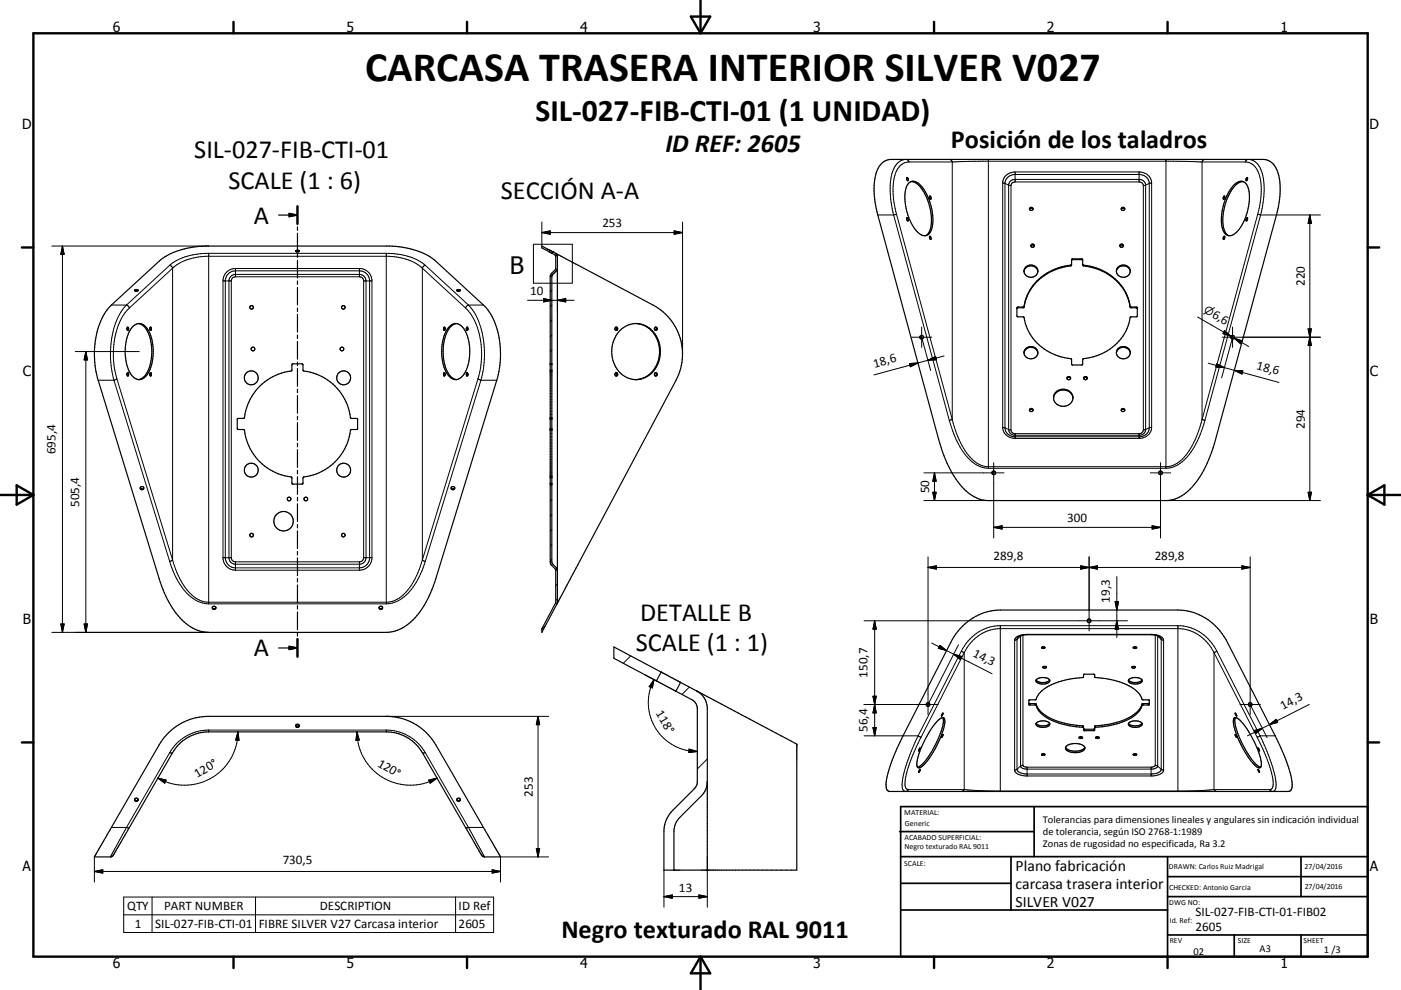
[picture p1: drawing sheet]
<svg xmlns="http://www.w3.org/2000/svg" width="420mm" height="297mm" viewBox="0 0 420 297" stroke-linecap="round" stroke-linejoin="round" font-family="sans-serif">
<g fill="none" stroke="#000" stroke-width=".36">
<path d="M264.3 49.1l1.1-.8 1.8-.5h111.5a4.9 4.9 0 0 1 4.5 4.3 23.8 23.8 0 0 1-.5 12.4l-18.3 67.4a31.2 31.2 0 0 1-8.8 15.9 9.7 9.7 0 0 1-6 2.4h-53.3a11.9 11.9 0 0 1-9.2-5.7 37.5 37.5 0 0 1-5.7-12.6l-18.2-67.4a20.8 20.8 0 0 1 .1-14.1zM271.9 53.3a.52 .52 0 0 1 .4 .4 .52 .52 0 0 1-.2 .5zM272.4 54.9a2.35 2.35 0 0 1 3.6 .7 15.6 15.6 0 0 1 3.2 13.6 2.17 2.17 0 0 1-1.7 1.5 2.17 2.17 0 0 1-2.2-.9 15.4 15.4 0 0 1-3.5-13.9zM273.1 54.5a5.1 5.1 0 0 1 4 3.4 15.3 15.3 0 0 1 1.6 11.5l-.4 .7-.8 .6M278.7 58.9a.43 .43 0 0 1 .4 .3 .43 .43 0 0 1-.2 .5zM278.8 58.8l-.1 .1M366.9 58.9l.1-.1a.56 .56 0 0 1-.2 1l-.1-.3zM367.1 58.8v.1M369.8 55.6a2.3 2.3 0 0 1 4.1 0 14 14 0 0 1-1 10.9 6.6 6.6 0 0 1-4.1 4.2 2.71 2.71 0 0 1-2.5-3 16.4 16.4 0 0 1 3.5-12.1zM372.8 54.5a5.1 5.1 0 0 0-4.1 3.4 15.2 15.2 0 0 0-1.5 11.5l.7 1 .5 .3M373.7 53.3h.1a.44 .44 0 0 1 .2 .5 .44 .44 0 0 1-.4 .3zM83.5 64.5h5.7"/>
<path d="M86.7 64l2.5 .5-2.5 .5zM88.7 75.2l.2-.1a.47 .47 0 0 1 .5-.1 .47 .47 0 0 1 .3 .4l-.2 .1a.59 .59 0 0 1-.8-.3zM89 75.5h.5M89.2 61.9v5.3M89.2 68.1v1M89.2 70v5.3M89.2 76.2v1M89.2 78.1v5.3M164.6 75.5l.9 .5M164.8 75.1h.1M164.8 75.1l-2.4-1.3v.6l2.2 1.1M164.8 75.1l-.2 .4"/>
<path d="M164.8 75.1l1 .5M165.5 76h.1M165.5 76l1.1 .8v3.9l-1.4 1.5-.2 .8v85.6l.2 .8 1.4 1.5v9.9l-4.2 7.9v1l4.6-8.5M165.8 75.6l.8 .4M165.8 75.6l-.3 .4M166.6 76l.5 .9-.1 104.3M166.6 76h.1M166.6 76l29.2 15.5a16.7 16.7 0 0 1 6.9 22.6l-35.7 67M271.9 65.4a.52 .52 0 0 1 .4 .3 .52 .52 0 0 1-.2 .6zM278.7 70.9a.52 .52 0 0 1 .4 .4 .52 .52 0 0 1-.2 .5zM278.8 70.9h-.1M307.7 80a1.95 1.95 0 0 1 2.8 0 1.95 1.95 0 0 1-.2 2.8 1.94 1.94 0 0 1-2.7-.1 1.94 1.94 0 0 1 .1-2.7z"/>
<path d="M308.7 62.8a.56 .56 0 0 1 .5-.4 .56 .56 0 0 1 .5 .4M309.1 73.8a.57 .57 0 0 1 .5-.3 .57 .57 0 0 1 .5 .3M321.3 79.3l-.1 .1a16.2 16.2 0 0 0-13.8 10.8l-.5 1.8-1.8 .1-.2 .3 .1 2.6 1.9 .1a15.6 15.6 0 0 0 14.3 12.6l.1 1.5 .2 .3h2.9l.2-.3v-1.4a16.1 16.1 0 0 0 13.9-10.8l.4-1.9h1.7l.4-.4v-2.4l-1.9-.2-.3-.2M321.3 78.2l.3-.3h2.7l.3 .3M324.6 79.3v.1a16.3 16.3 0 0 1 13.6 10l.6 2.8 2 .2 .2 .2M335.7 73.8a.56 .56 0 0 1 .6-.3 .56 .56 0 0 1 .5 .3M336.2 62.8a.54 .54 0 0 1 .5-.4 .54 .54 0 0 1 .5 .4M366.9 71l.1-.1a.56 .56 0 0 1-.2 .9l-.1-.2zM367.1 70.9h.1M373.7 65.4l.1-.1a.53 .53 0 0 1 .2 .6 .53 .53 0 0 1-.4 .3zM33.4 91.5l14.3-13.1a22.3 22.3 0 0 1 13.9-4.6h55.2a22.3 22.3 0 0 1 13.9 4.6l14.2 13.1a21.3 21.3 0 0 1 5.1 16.3l-.8 5.4-18.5 60.4a25.7 25.7 0 0 1-9.5 14.4 10.5 10.5 0 0 1-5.4 1.7h-53.2a13.2 13.2 0 0 1-10.4-6.5 34.3 34.3 0 0 1-4.5-9.6l-18.3-59.5a25.6 25.6 0 0 1 2.7-21.1zM38.1 98.4v.5"/>
<path d="M38.2 98.2l.1-.1a.59 .59 0 0 1 .1 1l-.3-.3zM39.8 98a2.61 2.61 0 0 1 4.4 .7 14 14 0 0 1-.3 14 2.66 2.66 0 0 1-4.7-.5 14.1 14.1 0 0 1 .3-13.9zM40.4 86.9h.2a.47 .47 0 0 1 .5-.1 .47 .47 0 0 1 .3 .4l-.1 .1a.47 .47 0 0 1-.6 .1 .47 .47 0 0 1-.3-.5zM40.7 87.3h.5M41.5 97.1a5 5 0 0 1 3.5 4.3 13.8 13.8 0 0 1-1.8 11.6l-.6 .5-1.1 .4M44.9 98.4v.5M45 98.2l.1-.1a.59 .59 0 0 1 .1 1l-.3-.3zM89.2 84.3v1M89.2 86.2v5.3M89.2 92.4v1.1M89.2 94.3v5.3M133.1 98.2a.43 .43 0 0 1 .4 .4 .43 .43 0 0 1-.4 .5z"/>
<path d="M133.4 98.4v.5M134.7 98a2.59 2.59 0 0 1 4.4 .7 13.9 13.9 0 0 1-.3 14 2.65 2.65 0 0 1-4.7-.5 14 14 0 0 1 .3-13.9zM136.8 97.1a5.1 5.1 0 0 0-3.4 4.3 13.2 13.2 0 0 0 1.7 11.6l1 .7 .7 .2M137 86.9h.2a.45 .45 0 0 1 .5-.1 .45 .45 0 0 1 .3 .4l-.1 .1a.46 .46 0 0 1-.6 .1 .46 .46 0 0 1-.3-.5zM137.2 87.3h.6M139.9 98.2a.43 .43 0 0 1 .4 .4 .43 .43 0 0 1-.4 .5zM140.3 98.4v.5M167.1 80.5l-.3 .8-1.2 1.2-.2 .5v85.6l.2 .5 1.2 1.3 .3 .7M184.6 98.2a.51 .51 0 0 1 .4 .4 .51 .51 0 0 1-.4 .5M185.9 99.2a6.9 6.9 0 0 1 11.5 2.8 8.6 8.6 0 0 1-5.8 11.8 8 8 0 0 1-8.1-9.8 9.2 9.2 0 0 1 2.4-4.8zM190.6 97.1a8.3 8.3 0 0 1 6.8 10.8 7.6 7.6 0 0 1-6.8 6M196.5 98.2a.51 .51 0 0 1 .3 .4 .51 .51 0 0 1-.3 .5"/>
<path d="M311.1 81.2l.1 .3M311.1 81.2a2.12 2.12 0 0 0-2.2-1.5 2.12 2.12 0 0 0-1.9 1.8M334.7 81.5a2.12 2.12 0 0 1 2.1-1.8 2.12 2.12 0 0 1 2.1 1.8M335.2 80.2a1.97 1.97 0 0 1 2.9-.3 1.97 1.97 0 0 1-.1 2.9 1.97 1.97 0 0 1-2.6 0 1.97 1.97 0 0 1-.2-2.6zM338.7 91.2a15.5 15.5 0 0 0-13.9-11.4l-.2-.3v-1.6l-.3-.3-2.9 .1-.2 1.9a17.3 17.3 0 0 0-12.4 7.6l-1.1 2.4-.7 2.6-1.9 .2-.2 .2M38.1 112.1v.5M38.2 111.9l.1-.1a.59 .59 0 0 1 .1 1l-.3-.3zM44.9 112.1v.5M45 111.9l.1-.1a.59 .59 0 0 1 .1 1l-.3-.3zM77.9 115.9a17.3 17.3 0 0 1 9.5-4.7l.1-1.7 .3-.3 3 .1 .1 1.9a16.4 16.4 0 0 1 14.3 14.3l1.8 .1 .2 .3-.1 2.9-1.9 .2a16.4 16.4 0 0 1-14.3 14.2l-.1 1.7-.3 .3h-2.9l-.2-2a16.4 16.4 0 0 1-14.2-14.2l-1.9-.2-.2-.3 .1-2.8 .3-.2h1.7a17.3 17.3 0 0 1 4.7-9.6zM89.2 100.5v1.1M89.2 102.4v5.4"/>
<path d="M89.2 108.6v1.1M89.2 110.6v5.3M89.2 116.7v1.1M89.2 118.7v5.3M133.1 111.9a.45 .45 0 0 1 .4 .4 .45 .45 0 0 1-.4 .5zM133.4 112.1v.5M139.9 111.9a.45 .45 0 0 1 .4 .4 .45 .45 0 0 1-.4 .5zM140.3 112.1v.5M165 109.2h.4M184.6 111.8a.51 .51 0 0 1 .4 .5 .51 .51 0 0 1-.4 .5M184.7 111.8a.49 .49 0 0 1 .5 .5 .49 .49 0 0 1-.5 .5M184.7 111.8a.52 .52 0 0 0-.4 .5 .52 .52 0 0 0 .4 .5"/>
<path d="M196.5 111.8a.51 .51 0 0 1 .3 .5 .51 .51 0 0 1-.3 .5M307.5 104.7a1.98 1.98 0 0 1 2.8-.4 1.98 1.98 0 0 1 .3 2.8 1.98 1.98 0 0 1-2.7 .3 1.98 1.98 0 0 1-.4-2.7zM311.1 105.6l.1 .3M311.1 105.6a2.12 2.12 0 0 0-2.2-1.4 2.12 2.12 0 0 0-1.9 1.7M315.9 119.5a2.95 2.95 0 0 1 2.9-2.5 2.95 2.95 0 0 1 2.9 2.5M316.6 117.7a2.84 2.84 0 0 1 3.5-.7 2.84 2.84 0 0 1 1.3 3.4 2.92 2.92 0 0 1-3.5 1.4 2.92 2.92 0 0 1-1.9-3.2zM319.9 113.6a.57 .57 0 0 1 .5-.4 .57 .57 0 0 1 .6 .4M324.9 113.6a.56 .56 0 0 1 .5-.4 .56 .56 0 0 1 .6 .4M334.7 105.9a2.12 2.12 0 0 1 2.1-1.7 2.12 2.12 0 0 1 2.1 1.7M335.2 104.7a1.98 1.98 0 0 1 2.8-.4 1.98 1.98 0 0 1 .3 2.8 1.99 1.99 0 0 1-2.7 .2 1.99 1.99 0 0 1-.4-2.6zM89.2 124.9v1M89.2 126.8v5.3"/>
<path d="M89.2 133v1M89.2 134.9v5.3M165 128.9h.4M165 125.5h.4M308.7 123.1a.56 .56 0 0 1 .5-.3 .56 .56 0 0 1 .5 .3M336.2 123.1a.54 .54 0 0 1 .5-.3 .54 .54 0 0 1 .5 .3M42 146.3a.58 .58 0 0 0 .6 .4 .58 .58 0 0 0 .5-.4M89.2 141.1v1M89.2 143v5.3M89.2 149.2v1.1M89.2 151.1v5.4M89.2 157.3v1.1"/>
<path d="M89.2 159.3v5.3M135.3 146.3a.58 .58 0 0 0 .5 .4 .58 .58 0 0 0 .5-.4M165 145.2h.4M89.2 165.5v1M89.2 167.4v5.3M89.2 173.6v1M89.2 175.5v5.3M63.7 182.3a.57 .57 0 0 0 .5 .3 .57 .57 0 0 0 .5-.3M83.5 194.4h5.7M86.7 193.9l2.5 .5-2.5 .5zM89.2 181.7v1M89.2 183.6v5.3"/>
<path d="M89.2 189.8v1M89.2 191.7v5.3M113.6 182.3a.58 .58 0 0 0 .6 .3 .58 .58 0 0 0 .5-.3M167 181.1v.1M288.6 187.8a16.3 16.3 0 0 1 11.3-4.8h53.2a17 17 0 0 1 14.9 9.7l14.3 28.1a47 47 0 0 1 5.1 14.1v.9a1.38 1.38 0 0 1-1.1 1.6h-119.5a1.54 1.54 0 0 1-1.2-2 42.8 42.8 0 0 1 5.1-14.6l14.8-29 1.1-1.7zM305.4 191l2.1-.6h38l2.2 .6M312.3 194.2l.2-.1a.44 .44 0 0 1 .5-.1 .44 .44 0 0 1 .2 .4l-.1 .1a.54 .54 0 0 1-.8-.3zM312.5 194.1h.5M312.9 200h.6M339.6 200h.5M339.8 194.2l.2-.1a.46 .46 0 0 1 .5-.1 .46 .46 0 0 1 .2 .4l-.1 .1a.56 .56 0 0 1-.8-.3zM340 194.1h.5"/>
<path d="M88.7 217.6a.58 .58 0 0 0 .5 .4 .58 .58 0 0 0 .5-.4M88.8 217.4h.8M89.5 217.4a.55 .55 0 0 0-.8 .3 .55 .55 0 0 0 .5 .7 .55 .55 0 0 0 .5-.7M89.5 217.4l.2 .3M196.8 204.3h.1M196.8 204.3l5.8 3.1M198.2 201.6l-14.2-7.5v3.4l12.8 6.8M198.2 201.6l-1.4 2.7M198.2 201.6h.1M198.2 201.6l5.8 3.1M204 204.7l4.9 2.6M204 204.7l-1.4 2.7"/>
<path d="M208.9 207.3a6 6 0 0 1 3.2 5.3v48.4M208.9 207.3h.1M208.9 207.3l30 16v37.7h-39.8v-11.5a9 9 0 0 1 2.6-6.4l6.5-6.5 .8-1.3 .1-22.7a2.97 2.97 0 0 0-1.6-2.7l-4.9-2.5M281.3 216.1a1.21 1.21 0 0 1 1.8-.5 13.6 13.6 0 0 1-2.1 7.9 16.2 16.2 0 0 1-5.2 6.8 .76 .76 0 0 1-.8-.2 .76 .76 0 0 1-.1-.8 26.9 26.9 0 0 1 6.4-13.2zM282.2 214.8h.1M282.6 214l-.4 .8M282.7 215.3a9.1 9.1 0 0 1-1.3 6 21.4 21.4 0 0 1-5.9 8.8l-.4 .1M282.7 214l-.4 .8M282.7 214h-.1M308.5 210.9l2.1 .3a8.6 8.6 0 0 0 6 5 30.3 30.3 0 0 0 8.2 1.6v.1M310.6 217a3.1 3.1 0 0 0 4.1 0M310.6 204a3.1 3.1 0 0 0 4.1 0"/>
<path d="M310.7 203.9a3 3 0 0 1 4 .2 2.18 2.18 0 0 1-2.8 1 1.02 1.02 0 0 1-1.2-1.2zM310.8 216.8a3 3 0 0 1 3.9 .4 2.29 2.29 0 0 1-3.1 .9 .79 .79 0 0 1-.8-.4 .79 .79 0 0 1 0-.9zM312.7 200.1a.67 .67 0 0 1 1 .1l-.1 .2a.58 .58 0 0 1-.9-.3zM324.8 217.9h.1M324.8 219.1h.1M324.8 218.6l.4 .2 3-.2M324.8 217.9v1.2M338.3 204a3.1 3.1 0 0 0 4.1 0M338.3 217a3.1 3.1 0 0 0 4.1 0M338.5 216.8a3.1 3.1 0 0 1 4 .4 2.19 2.19 0 0 1-2.9 .9 .99 .99 0 0 1-1.2-1.2zM338.5 203.8a3.2 3.2 0 0 1 4 .3 2.19 2.19 0 0 1-2.9 1 .99 .99 0 0 1-1.2-1.2zM339.3 200.1a.67 .67 0 0 1 1.1 .1l-.2 .2a.57 .57 0 0 1-.9-.3z"/>
<path d="M344.5 210.1l-1.9-.2a9.3 9.3 0 0 0-6.2-5.1 34.4 34.4 0 0 0-8.2-1.6v-.8l-.4-.1h-2.9l-.1 .8a26.6 26.6 0 0 0-12 3.7 6.8 6.8 0 0 0-2.3 3.1l-2 .2v1.3l1.9 .1a9.8 9.8 0 0 0 7 5.4 30.1 30.1 0 0 0 7.3 1.3l.1 .1M344.5 210.1h.1M344.6 210.9l-2 .2a9.2 9.2 0 0 1-6.2 5.1 32.8 32.8 0 0 1-8.2 1.7v1.2l-.2 .1-3.1-.1M344.6 210.1l-.1 1.4h-1.9a9.3 9.3 0 0 1-6.2 5.1 34.4 34.4 0 0 1-8.2 1.7M370 215.5a1.39 1.39 0 0 1 1.8 .6 28.2 28.2 0 0 1 6.4 12.8v.7a.77 .77 0 0 1-.6 .8 .77 .77 0 0 1-.9-.3 25.8 25.8 0 0 1-6.9-13.7zM370.3 214l.5 .8M370.3 214h.1M370.4 214l.4 .8M370.4 215.3a7.2 7.2 0 0 0 .7 4.8 24.5 24.5 0 0 0 6.2 9.8l.7 .3M370.8 214.8h.1M40.4 239.8a.56 .56 0 0 0 .5 .4 .56 .56 0 0 0 .5-.4M136.9 239.8a.57 .57 0 0 0 .6 .4 .57 .57 0 0 0 .5-.4"/>
<path d="M212.1 234.5a5.9 5.9 0 0 1-1.8 4.2l-6.5 6.5a5.9 5.9 0 0 0-1.7 4.3v11.5M275.8 230.8v.5l-.4 .4zM275.8 224.4v.4l-.4 .5zM275.8 224.4h.1M282.2 221.2h.1M282.7 220.4l-.4 .8zM312.3 226.2h.2a.44 .44 0 0 1 .5-.1 .44 .44 0 0 1 .2 .4l-.1 .1a.45 .45 0 0 1-.5 .1 .45 .45 0 0 1-.3-.5zM312.5 226.2h.5M319.5 224.2a4.1 4.1 0 0 0 5.7 0M319.7 223.9a4.6 4.6 0 0 1 5.5 .2 1.15 1.15 0 0 1-1.3 1.5 4 4 0 0 1-4.4-1zM323.6 221.1h.1a.47 .47 0 0 1 .5-.1 .47 .47 0 0 1 .3 .4l-.1 .1a.47 .47 0 0 1-.5 .1 .47 .47 0 0 1-.3-.5zM323.7 221.1h.6"/>
<path d="M328.6 221.1h.1a.46 .46 0 0 1 .5-.1 .46 .46 0 0 1 .3 .4l-.1 .1a.46 .46 0 0 1-.5 .1 .46 .46 0 0 1-.3-.5zM328.7 221.1h.6M340 226.2h.5M340.5 226.2l.2 .1a.52 .52 0 0 1-.4 .4 .52 .52 0 0 1-.5-.4l.2-.1M340.5 226.2h-.5M370.3 220.4l.5 .8M370.4 220.4h-.1M370.4 220.4l.4 .8M370.8 221.2h.1M377.1 230.9l.5 .8M377.1 230.8v.1M377.1 230.8h.1"/>
<path d="M377.2 230.8l.1 .1M377.2 224.4l.4 .9M377.2 224.4h.1M377.3 230.9l.3 .8M377.3 224.4l.3 .9M377.6 231.7h.1M377.6 225.3h.1M28.3 257.1l19.4-33.6a17.2 17.2 0 0 1 14.9-8.6h53.2a17.2 17.2 0 0 1 14.9 8.6l19.4 33.6M28.3 257.1h.1M34 256.6l17.7-30.8a12.5 12.5 0 0 1 10.9-6.2h53.2a12.5 12.5 0 0 1 10.8 6.2l17.8 30.8M34 256.6h.1M34 256.6l-.9 .5h-4.8"/>
<path d="M144.4 256.6h.1M144.4 256.6l.9 .5h4.8M150.1 257.1h.1"/>
<circle cx="309.2" cy="62.7" r=".51"/>
<circle cx="309.6" cy="73.7" r=".53"/>
<circle cx="336.3" cy="73.7" r=".52"/>
<circle cx="336.7" cy="62.7" r=".51"/>
<circle cx="75.4" cy="92.2" r=".53"/>
<circle cx="102.9" cy="92.2" r=".53"/>
<circle cx="184.8" cy="98.6" r=".47"/>
<circle cx="196.6" cy="98.6" r=".47"/>
<circle cx="75.3" cy="113.4" r="2.08"/>
<circle cx="75.8" cy="104.7" r=".56"/>
<circle cx="102.5" cy="104.7" r=".56"/>
<circle cx="103" cy="113.4" r="2.08"/>
<circle cx="196.6" cy="112.3" r=".47"/>
<circle cx="276.3" cy="101.2" r=".56"/>
<circle cx="320.4" cy="113.5" r=".51"/>
<circle cx="325.4" cy="113.5" r=".52"/>
<circle cx="369.5" cy="101.2" r=".56"/>
<circle cx="309.2" cy="123" r=".51"/>
<circle cx="336.7" cy="123" r=".5"/>
<circle cx="42.6" cy="146.4" r=".52"/>
<circle cx="75.3" cy="141" r="2.08"/>
<circle cx="85" cy="156.4" r="2.92"/>
<circle cx="86.7" cy="149.7" r=".55"/>
<circle cx="91.7" cy="149.7" r=".54"/>
<circle cx="103" cy="141" r="2.09"/>
<circle cx="135.8" cy="146.4" r=".53"/>
<circle cx="297.9" cy="141.9" r=".54"/>
<circle cx="347.9" cy="141.9" r=".56"/>
<circle cx="75.4" cy="160.6" r=".53"/>
<circle cx="102.9" cy="160.5" r=".54"/>
<circle cx="64.2" cy="182.4" r=".52"/>
<circle cx="114.2" cy="182.4" r=".52"/>
<circle cx="326.5" cy="186.2" r=".56"/>
<circle cx="278.2" cy="211.4" r=".56"/>
<circle cx="374.8" cy="211.4" r=".55"/>
<circle cx="40.9" cy="239.9" r=".52"/>
<circle cx="137.5" cy="239.9" r=".52"/>
</g>
<g fill="none" stroke="#000" stroke-width=".3">
<path d="M272.5 48.6h13M272.5 48.6a1.16 1.16 0 0 0-1.7-.7 6.5 6.5 0 0 0-3.8 6.2 29.3 29.3 0 0 0 .9 10.4M272.5 48.6a4.6 4.6 0 0 0-4.2 4 22.3 22.3 0 0 0 .5 11.7M284.6 47.8l.6 .3 .3 .5M285.5 48.6l8.5-.2h57.8l8.6 .2M285.5 48.6v77.3M296.3 47.8v92.7M300.6 54.9l.7 .1M300.6 54.9v73.3M301.3 55a2.88 2.88 0 0 1 3-2.6h37.2a2.88 2.88 0 0 1 3.1 2.6M301.3 55v73.3M301.3 55l1.1 .6"/>
<path d="M302.4 55.6a1.82 1.82 0 0 1 1.9-1.8h37.2a1.86 1.86 0 0 1 2 1.8M302.4 55.6l.7 .1M302.4 55.6v73.3M303.1 55.7v73.3M304.3 54.6h37.2M304.3 54.6a1.13 1.13 0 0 0-1.2 1.1M304.3 51.6v3M304.3 51.6a3.6 3.6 0 0 0-3.7 3.3M304.3 51.6h37.2M341.5 54.6a1.17 1.17 0 0 1 1.3 1.1M341.5 51.6v3M341.5 51.6a3.6 3.6 0 0 1 3.8 3.3"/>
<path d="M342.8 55.7v73.3M343.5 55.6v73.3M343.5 55.6l-.7 .1M344.6 55v73.3M344.6 55l-1.1 .6M345.3 54.9l-.7 .1M345.3 54.9v73.3M349.6 47.8v92.7M360.4 48.6h12.9M360.4 48.6v77.3M361.2 47.8l-.5 .3-.3 .5M373.3 48.6a1.15 1.15 0 0 1 1.8-.7 5.6 5.6 0 0 1 3.5 4.8 26.6 26.6 0 0 1-.7 11.8"/>
<path d="M373.3 48.6a5 5 0 0 1 4.4 4.6 23.2 23.2 0 0 1-.6 11.1M15.5 73.8h47.1M18.7 73.8v115.9M18.7 73.8l.5 2.5h-1zM50.9 79.6l.5 .3 .3 .6M50.9 79.6l-13 11.9M62.6 76v105.2M62.6 76a17.7 17.7 0 0 0-11.7 3.6M62.6 76h53.2M115.8 76v105.2M115.8 76a17.8 17.8 0 0 1 11.7 3.6M127.5 79.6l-.6 .3-.3 .6"/>
<path d="M127.5 79.6l12.9 11.9M159.9 73.3h11.7v11.7h-11.7zM162.4 69.8h42.2M162.4 69.8l2.6-.5v1zM162.4 66.6v7.2M164.3 74.8l-.4 .3M167 76.5l-.4 .4M202.1 69.3l2.5 .5-2.5 .5zM204.6 66.6v39.7M263.2 64.5h4.7M267.9 64.5l16.7 61.6M268.8 64.3l-.9 .2"/>
<path d="M268.8 64.3l16.7 61.6M321 79.6v.2M321.6 77.6v.3M324.3 77.6v.3M324.9 79.6v.2M377.1 64.3l.8 .2M377.1 64.3l-16.7 61.6M377.9 64.5l-16.7 61.6M377.9 64.5h18M392.7 64.5v85.7M392.7 64.5l.5 2.5h-1zM33.4 91.5h4.5"/>
<path d="M37.9 91.5l.6 .4 .3 .5M37.9 91.5a22.2 22.2 0 0 0-4.8 16.3l.3 2.8 .8 3.5M38.8 92.4a20 20 0 0 0-4.8 15.4l.3 2.5 .7 3.3M51.7 80.5a15.4 15.4 0 0 1 10.1-3.6h54.8a15.4 15.4 0 0 1 10 3.6M51.7 80.5l-12.9 11.9M51.7 80.5v87.5M66.9 84.3h2.4M66.9 84.3v83M68.2 82.4l1.2-.9 1.2-.2h37.2a3 3 0 0 1 3 3v83a3 3 0 0 1-3 3.1h-37.2a3.1 3.1 0 0 1-3.1-3.1v-83zM69.3 84.3v83M69.3 82.8l1.3-.5h37.2a1.98 1.98 0 0 1 1.9 2v83a1.94 1.94 0 0 1-1.9 2h-37.2a1.98 1.98 0 0 1-2-2v-83l.3-1zM70.6 83h37.2"/>
<path d="M70.6 83a1.21 1.21 0 0 0-1.3 1.3M70.6 80.5v2.5M70.6 80.5a3.7 3.7 0 0 0-3.7 3.8M70.6 80.5h37.2M107.8 83a1.26 1.26 0 0 1 1.2 1.3M107.8 80.5v2.5M107.8 80.5a3.7 3.7 0 0 1 3.7 3.8M109 84.3v83M109 84.3h2.5M111.5 84.3v83M126.6 80.5l13 11.9M126.6 80.5v87.5"/>
<path d="M139.6 92.4a20.2 20.2 0 0 1 4.7 16.2l-1 5M140.4 91.5l-.5 .4-.3 .5M140.4 91.5a22 22 0 0 1 4.8 16.3l-.3 2.8-.7 3.5M140.4 91.5h4.5M158.2 90.1h13.9M163 89.6l2.4 .5-2.4 .5zM165.4 96l-.4 .5M165.4 91.5l-.4 .5M165.4 87l-.4 .5M167 81l-2 2M167.1 90.1l2.5-.5v1zM167.1 80.5v12.8"/>
<path d="M276.3 98.1v6.1M305.2 92.1v.2M306.7 92.1v.2M307 91.9v.2M338.8 91.9v.2M339.1 92.1v.2M340.6 92.1v.2M359 95.1l10.1 5.8M366.9 99.6l2.2 1.3M367.1 99.2l2 1.7-2.4-.8zM369.5 98.1v6.1M392.2 98.7h1l-.5 2.5z"/>
<path d="M22.6 105.5h19.1M25.7 105.5v84.2M25.7 105.5l.5 2.5h-1zM29.4 114.1h4.8M34.2 114.1l17 55.3a18.8 18.8 0 0 0 7.7 10.8l1.8 .7 1.9 .3M35 113.6l-.8 .5M35 113.6l16.7 54.4M143.3 113.6l.9 .5M143.3 113.6l-16.7 54.4M144.2 114.1l-16.7 54.4M144.2 114.1h4.7M165.4 105l-.4 .5"/>
<path d="M165.4 100.5l-.4 .5M272.7 109.1l2.5-.2-2.3 1.1zM273.3 101.2h6.1M276.4 101.6l2.6 9.6M278.2 108.1l2.3-1.1 .2 .9zM278.2 108.1l-16.2 4.4M283 106.8l-4.8 1.3M362.2 109l4.9 1.3M364.8 109.2l2.3 1.1-2.6-.2zM366.5 101.2h29.4M367.1 110.3l3 .8M369.5 101.6l-3.2 11.8"/>
<path d="M370 101.5l4.4 2.4M370 101.5l2.4 .8-.5 .8zM370.1 111.1l13.4 3.6M370.1 111.1l2.5 .2-.3 .9zM392.7 101.2l.5 2.5h-1zM284.6 126.1a23.1 23.1 0 0 0 7.5 12.9l2.4 1.2 1.8 .3M285.5 125.9a22.9 22.9 0 0 0 6.9 12.7l2.2 1.2 1.7 .2h53.3a9.4 9.4 0 0 0 7.4-5.5 32.1 32.1 0 0 0 3.4-8.6M285.5 125.9l-.9 .2M297.9 138.8v22.6M300.6 128.2l.7 .1M300.6 128.2a3.5 3.5 0 0 0 3.7 3.3M301.3 128.3a2.87 2.87 0 0 0 3 2.7h37.2a2.87 2.87 0 0 0 3.1-2.7"/>
<path d="M301.3 128.3l1.1 .6M302.4 128.9l.7 .1M302.4 128.9a1.82 1.82 0 0 0 1.9 1.7h37.2a1.86 1.86 0 0 0 2-1.7M303.1 129a1.18 1.18 0 0 0 1.2 1.1M304.3 130.1h37.2M304.3 130.1v1.4M304.3 131.5h37.2M341.5 130.1v1.4M342.8 129a1.23 1.23 0 0 1-1.3 1.1M343.5 128.9l-.7 .1M344.6 128.3l-1.1 .6M345.3 128.2l-.7 .1"/>
<path d="M345.3 128.2a3.5 3.5 0 0 1-3.8 3.3M347.9 138.8v22.6M360.4 125.9l.8 .2M361.2 126.1a23.1 23.1 0 0 1-7.4 12.9l-1.8 1-2.4 .5M165.4 158.9l-.4 .5M165.4 154.4l-.4 .5M165.4 149.9l-.4 .5M165.4 145.4l-.4 .5M277 141.9h24M277 150.2h19.3M279.7 147.7h1l-.5 2.5zM280.2 141.9v8.3"/>
<path d="M280.2 141.9l.5 2.5h-1zM296.3 140.5h53.3M297.9 158.2h50M297.9 158.2l2.5-.5v1zM344.9 141.9h6.1M345.4 157.7l2.5 .5-2.5 .5zM349.6 150.2h46.3M392.2 147.7h1l-.5 2.5zM51.7 168a19.4 19.4 0 0 0 7.5 11.7l1.7 .8 1.7 .2h53.2a9.4 9.4 0 0 0 7.5-5 28.8 28.8 0 0 0 3.3-7.7M51.7 168l-.8 .5M66.9 167.3h2.4M66.9 167.3a3.8 3.8 0 0 0 3.7 3.8"/>
<path d="M69.3 167.3a1.21 1.21 0 0 0 1.3 1.3M70.6 168.6h37.2M70.6 168.6v2.5M70.6 171.1h37.2M107.8 168.6v2.5M109 167.3a1.26 1.26 0 0 1-1.2 1.3M109 167.3h2.5M111.5 167.3a3.8 3.8 0 0 1-3.7 3.8M126.6 168l.9 .5M127.5 168.5a19.7 19.7 0 0 1-8.1 11.7l-1.8 .7-1.8 .3M165.4 167.9l-.4 .5M165.4 163.4l-.4 .5"/>
<path d="M167.1 170.7l-.5 .5M167.1 179.7l-.5 .4M167.1 175.2l-.5 .5M278.2 167.1v47.3M278.2 170.2h96.6M278.2 170.2l2.5-.4v.9zM324 169.8l2.5 .4-2.5 .5zM326.5 167.1v22.2M326.5 170.2l2.5-.4v.9zM334.8 173v18.2M372.3 169.8l2.5 .4-2.5 .5zM374.8 167.1v47.3"/>
<path d="M15.5 189.7h47.1M18.2 187.2h1l-.5 2.5zM25.2 187.2h1l-.5 2.5zM62.6 181.2h53.2M163.5 187.8l-1.1 1M189.1 196.8l-2.2 2.2M259.1 186.2h78.9M262.2 186.2l.5 2.6h-1zM262.2 186.2v34.6M279.3 192.9l4.5 2.3M281.8 193.6l2 1.6-2.5-.7zM283.8 195.2l2.1 1.1"/>
<path d="M285.9 196.3l11.5 5.8M285.9 196.3l2.5 .7-.5 .9zM287.4 193.5l-9.1 17.7M288.2 195.4l.9 .4M288.2 195.4l-12.9 25.4M289.1 195.8a12.4 12.4 0 0 1 10.8-7.2h53.2a12.2 12.2 0 0 1 10.9 7.2M289.1 195.8l-13 25.4M289.1 195.8v41.1M299.9 187.7v49.7M299.9 187.7a13.2 13.2 0 0 0-11.7 7.7M299.9 187.7h53.2M304.2 192.1v38.9"/>
<path d="M304.9 191.8l-.7 .3M304.9 191.8v39M305.4 191l-.5 .8M306 190.9v38.9M306 190.9l-1.1 .9M306 190.7v.2M306.7 190.5v39.1M306.7 190.6l-.7 .3M307.9 190.3v.1M307.9 190.3h-.4a3 3 0 0 0-3.3 1.8M307.9 190.3h37.2M334.3 180.5h1l-.5 2.5z"/>
<path d="M334.8 186.2l.5 2.6h-1zM345.1 190.3v.1M345.1 190.3a3.9 3.9 0 0 1 3.7 1.6l.1 .2M346.4 190.5v39.1M346.4 190.6l.7 .3M347 190.7l.1 .2M347.1 190.9v38.9M347.1 190.9l1 .9M347.7 191l.4 .8M348.1 191.8l.8 .3M348.1 191.8v39M348.9 192.1v38.9"/>
<path d="M353.1 187.7v49.7M353.1 187.7a13.2 13.2 0 0 1 11.7 7.7M364 195.8l12.9 25.4M364 195.8v41.1M364.8 195.4l-.8 .4M364.8 195.4l13 25.4M62.6 219v.6M62.6 219a13.5 13.5 0 0 0-11.7 6.8M62.6 219h53.2M71.4 219.6a16 16 0 0 1-24.1 13.8M71.4 219.6l.3 2.5-1.1-.1zM88.8 217.8h.8"/>
<path d="M107 219.6a16 16 0 0 0 24 13.8M107 219.6l.7 2.4-1 .1zM115.8 219v.6M115.8 219a13.6 13.6 0 0 1 11.7 6.8M115.8 214.9h48.7M161.3 214.9v42.2M161.3 214.9l.5 2.5h-1zM193.3 202.4l3.5 1.9M196.1 203.9a14.7 14.7 0 0 0 6.9 20.3l.9 .3a13.9 13.9 0 0 0 5.2 1M196.1 203.9l-.5 2.5-1-.4zM206.7 206.1l-2.2 2.2M259.1 211.4h22.2"/>
<path d="M261.7 208.9h1l-.5 2.5zM261.7 218.3h1l-.5 2.5zM262.2 211.4l.5 2.5h-1zM308.8 211.1v.4M310.3 211.1v.4M310.6 211.2v.5M324.6 217.8v.4M325.2 218.8v.4M327.8 218.8v.4M328.5 217.8v.4M342.4 211.2v.5M342.7 211.1v.4"/>
<path d="M344.2 211.1v.4M371.8 211.4h6.1M374.9 211.6l5 9.7M376 219.2l2.4-.7-1.9 1.6zM378.4 218.5l-4.4 2.3M380.6 217.4l2-1.6 .4 .9zM392.5 211.3l-14.1 7.2M47.3 233.4l2.5 .6-.4 1zM50.9 225.8h.8M50.9 225.8l-13 22.4M127.5 225.8h-.9M127.5 225.8l12.9 22.4"/>
<path d="M128.5 234l2.5-.6-2 1.6zM206.6 224.7l2.5 .8-2.6 .3zM212.1 227.7l-3 3M259.1 220.8h16.2M272.4 236.9h16.7M275.3 220.8a41 41 0 0 0-4.8 15 1.16 1.16 0 0 0 .3 1.3 1.16 1.16 0 0 0 1.3 .1l.3-.3M275.3 220.8l.8 .4M276.1 221.2a36.4 36.4 0 0 0-4.8 14.1l.3 1.2 .8 .4M289.1 236.9l9.1 .4h56.6l9.2-.4M289.1 236.9l-.9 .5M304.2 231a2.5 2.5 0 0 0 2.4 1.7l39 .1a3.1 3.1 0 0 0 3.3-1.8M304.9 230.8a2.71 2.71 0 0 0 3 1.4h37.6a2.51 2.51 0 0 0 2.6-1.4"/>
<path d="M304.9 230.8l-.7 .2M306 229.8l.4 .6 1.2 .3h37.8l1.2-.3 .5-.6M306 229.8l-1.1 1M306.7 229.6l.2 .3 .8 .3h37.6l.9-.3 .2-.3M306.7 229.6l-.7 .2M307.9 230.2v2.6M345.1 230.2v2.6M346.4 229.6l.7 .2M347.1 229.8l1 1M348.1 230.8l.8 .2M364 236.9l.8 .5M364 236.9h16.7"/>
<path d="M376.9 221.2a36.4 36.4 0 0 1 4.8 14.1 1.27 1.27 0 0 1-1 1.6M377.8 220.8l-.9 .4M377.8 220.8a41 41 0 0 1 4.8 15 1.16 1.16 0 0 1-.3 1.3 1.16 1.16 0 0 1-1.4 .1l-.2-.3M377.8 220.8h4.5M28.3 257.1v7.5M33.1 257.1h.1M33.4 248.2h4.5M37.9 248.2l.9 .1M37.9 248.2l-4.8 8.9M140.4 248.2l-.8 .1M140.4 248.2l4.8 8.9M140.4 248.2h4.5"/>
<path d="M145.2 257.1h.1M160.8 254.6h1l-.5 2.5zM164.5 257.1h-14.4v7.5M212.1 257v15.2M28.3 261.5h121.8M28.3 261.5l2.5-.6v1zM37.1 269.1h110.9v10.7h-110.9zM37.1 274.5h110.9M45.6 269.1v10.7M76.6 269.1v10.7M136.6 269.1v10.7M147.6 260.9l2.5 .6-2.5 .4z"/>
<path d="M199.1 269h13M199.1 269l2.4-.5v1zM199.1 261v11.2M209.5 268.5l2.6 .5-2.6 .5z"/>
</g>
<circle cx="165.8" cy="75.6" r=".18" fill="#000"/>
<g fill="none" stroke="#000" stroke-width=".71">
<path d="M10 10h400v277h-400zM70 6.6v3.4M140 6.6v3.4M207.1 5h5.8l-2.9 5zM210 0v10M280 6.6v3.4M350 6.6v3.4M6.6 74.2h3.4M89.2 61.9v5.3M410 74.2h3.5M0 148.5h10M5 145.6l5 2.9-5 2.9z"/>
<path d="M410 148.5h10.1M410 148.5l5.1-2.9v5.8zM89.2 191.7v5.3M6.6 222.7h3.4M410 222.7h3.5M70 287v3.4M140 287v3.4M210 287v10M210 287l2.9 5h-5.8zM280 287v3.4M350 287v3.4"/>
</g>
<g fill="none" stroke="#000" stroke-width=".51">
<path d="M269.7 249.5h40.3M270 242h140v45h-140zM270 257h140M303.1 257v16M310 242v15M350 257v30M390.1 257v12M270 265h33.1M270 273h80M350 269h60M350 263h60M350 280.5h60"/>
<path d="M370 280.5v6.5M390.1 280.5v6.5"/>
</g>
<path d="M86.7 64l2.5 .5-2.5 .5zM86.7 193.9l2.5 .5-2.5 .5z" fill="#000" stroke="#000" stroke-width=".36"/>
<g fill="#000" stroke="#000" stroke-width=".3">
<path d="M18.7 73.8l.5 2.5h-1zM162.4 69.8l2.6-.5v1zM202.1 69.3l2.5 .5-2.5 .5zM392.7 64.5l.5 2.5h-1zM163 89.6l2.4 .5-2.4 .5zM167.1 90.1l2.5-.5v1zM392.2 98.7h1l-.5 2.5zM25.7 105.5l.5 2.5h-1zM272.7 109.1l2.5-.2-2.3 1.1zM278.2 108.1l2.3-1.1 .2 .9zM364.8 109.2l2.3 1.1-2.6-.2zM367.1 99.2l2 1.7-2.4-.8z"/>
<path d="M370 101.5l2.4 .8-.5 .8zM370.1 111.1l2.5 .2-.3 .9zM392.7 101.2l.5 2.5h-1zM279.7 147.7h1l-.5 2.5zM280.2 141.9l.5 2.5h-1zM297.9 158.2l2.5-.5v1zM345.4 157.7l2.5 .5-2.5 .5zM392.2 147.7h1l-.5 2.5zM278.2 170.2l2.5-.4v.9zM324 169.8l2.5 .4-2.5 .5zM326.5 170.2l2.5-.4v.9zM372.3 169.8l2.5 .4-2.5 .5z"/>
<path d="M18.2 187.2h1l-.5 2.5zM25.2 187.2h1l-.5 2.5zM262.2 186.2l.5 2.6h-1zM281.8 193.6l2 1.6-2.5-.7zM285.9 196.3l2.5 .7-.5 .9zM334.3 180.5h1l-.5 2.5zM334.8 186.2l.5 2.6h-1zM161.3 214.9l.5 2.5h-1zM196.1 203.9l-.5 2.5-1-.4zM261.7 208.9h1l-.5 2.5zM261.7 218.3h1l-.5 2.5zM262.2 211.4l.5 2.5h-1z"/>
<path d="M380.6 217.4l2-1.6 .4 .9zM47.3 233.4l2.5 .6-.4 1zM71.4 219.6l.3 2.5-1.1-.1zM107 219.6l.7 2.4-1 .1zM128.5 234l2.5-.6-2 1.6zM206.6 224.7l2.5 .8-2.6 .3zM376 219.2l2.4-.7-1.9 1.6zM160.8 254.6h1l-.5 2.5zM28.3 261.5l2.5-.6v1zM147.6 260.9l2.5 .6-2.5 .4zM199.1 269l2.4-.5v1zM209.5 268.5l2.6 .5-2.6 .5z"/>
</g>
<text font-size="12.6" x="109.5" y="24.4">CARCASA TRASERA INTERIOR SILVER V027</text>
<text font-size="9.4" x="160.5" y="36.2">SIL-027-FIB-CTI-01 (1 UNIDAD)</text>
<g font-size="7.9">
<text x="58.3" y="47.5">SIL-027-FIB-CTI-01</text>
<text x="199.5" y="45.7">ID REF: 2605</text>
<text x="285.1" y="44.4">Posición de los taladros</text>
<text x="68.5" y="56.6">SCALE (1 : 6)</text>
<text x="150.2" y="59.7">SECCIÓN A-A</text>
<text x="76.1" y="67.1">A</text>
<text x="191.9" y="186.4">DETALLE B</text>
<text x="76.1" y="196.8">A</text>
<text x="190.6" y="195.4">SCALE (1 : 1)</text>
<text x="168.3" y="281.4">Negro texturado RAL 9011</text>
</g>
<text font-size="7.2" x="152.8" y="82.2">B</text>
<g font-size="4.7">
<text x="304.5" y="261.2">Plano fabricación</text>
<text x="304.5" y="266.6">carcasa trasera interior</text>
<text x="304.5" y="272">SILVER V027</text>
</g>
<g font-size="4.2">
<text x="33.9" y="9.6">6</text>
<text x="103.9" y="9.6">5</text>
<text x="173.9" y="9.6">4</text>
<text x="243.8" y="9.6">3</text>
<text x="313.9" y="9.6">2</text>
<text x="383.9" y="9.6">1</text>
<text x="6.7" y="38.7">D</text>
<text x="410.5" y="38.7">D</text>
<text x="6.9" y="112.9">C</text>
<text x="410.7" y="112.9">C</text>
<text x="6.9" y="187.1">B</text>
<text x="410.7" y="187.1">B</text>
<text x="6.8" y="261.4">A</text>
<text x="410.7" y="261.4">A</text>
<text x="33.9" y="290.4">6</text>
<text x="103.9" y="290.4">5</text>
<text x="173.9" y="290.4">4</text>
<text x="243.8" y="290.4">3</text>
<text x="313.9" y="290.4">2</text>
<text x="383.9" y="290.4">1</text>
</g>
<g font-size="3.9">
<text x="180.6" y="68.2">253</text>
<text x="158.9" y="88.6">10</text>
<text x="391.2" y="85.9" transform="rotate(-90 391.2 85.9)">220</text>
<text x="363.2" y="95.1" transform="rotate(30 363.2 95.1)">6,6</text>
<text x="262.2" y="110.3" transform="rotate(-15 262.2 110.3)">18,6</text>
<text x="376.5" y="110.7" transform="rotate(15 376.5 110.7)">18,6</text>
<text x="391.2" y="128.7" transform="rotate(-90 391.2 128.7)">294</text>
<text x="16.7" y="136.2" transform="rotate(-90 16.7 136.2)">695,4</text>
<text x="278.6" y="148" transform="rotate(-90 278.6 148)">50</text>
<text x="23.7" y="152.1" transform="rotate(-90 23.7 152.1)">505,4</text>
<text x="320" y="156.6">300</text>
<text x="297.9" y="168.1">289,8</text>
<text x="346.2" y="168.1">289,8</text>
<text x="332.7" y="180.8" transform="rotate(-90 332.7 180.8)">19,3</text>
<text x="291.5" y="196.8" transform="rotate(27 291.5 196.8)">14,3</text>
<text x="260.1" y="203.3" transform="rotate(-90 260.1 203.3)">150,7</text>
<text x="196.5" y="214" transform="rotate(59 196.5 214)">118°</text>
<text x="384.6" y="212.9" transform="rotate(-27 384.6 212.9)">14,3</text>
<text x="260.1" y="219.5" transform="rotate(-90 260.1 219.5)">56,4</text>
<text x="59.1" y="233.3" transform="rotate(-30 59.1 233.3)">120°</text>
<text x="112.9" y="229.7" transform="rotate(30 112.9 229.7)">120°</text>
<text x="159.8" y="239" transform="rotate(-90 159.8 239)">253</text>
<text x="84.8" y="259.3">730,5</text>
<text x="203.5" y="267.5">13</text>
<text x="38.1" y="273">QTY</text>
<text x="49.2" y="273">PART NUMBER</text>
<text x="95.8" y="273">DESCRIPTION</text>
<text x="137.5" y="273.1">ID Ref</text>
<text x="358.4" y="274.9">SIL-027-FIB-CTI-01-FIB02</text>
<text x="40.4" y="278.4">1</text>
<text x="46.5" y="278.4">SIL-027-FIB-CTI-01</text>
<text x="77.6" y="278.4">FIBRE SILVER V27 Carcasa interior</text>
<text x="137.5" y="278.4">2605</text>
<text x="358.4" y="279.4">2605</text>
</g>
<text font-size="3.3" x="360.8" y="93.6" transform="rotate(30 360.8 93.6)">⌀</text>
<g font-size="3.1">
<text x="312.7" y="246.8">Tolerancias para dimensiones lineales y angulares sin indicación individual</text>
<text x="312.7" y="250.4">de tolerancia, según ISO 2768-1:1989</text>
<text x="312.7" y="254">Zonas de rugosidad no especificada, Ra 3.2</text>
<text x="357.8" y="286.5">02</text>
<text x="377.6" y="285.6">A3</text>
<text x="396.9" y="285.9">1 /3</text>
</g>
<g font-size="2.4">
<text x="271.1" y="244.4">MATERIAL:</text>
<text x="271.2" y="252">ACABADO SUPERFICIAL:</text>
<text x="271.3" y="247.9">Generic</text>
<text x="271.2" y="254.7">Negro texturado RAL 9011</text>
<text x="271.1" y="259.7">SCALE:</text>
<text x="350.4" y="260.8">DRAWN: Carlos Ruiz Madrigal</text>
<text x="391.1" y="260.6">27/04/2016</text>
<text x="350.5" y="267">CHECKED: Antonio Garcia</text>
<text x="391.2" y="266.7">27/04/2016</text>
<text x="350.5" y="271.4">DWG NO:</text>
<text x="350.7" y="276.9">Id. Ref:</text>
<text x="350.7" y="282.8">REV</text>
<text x="371.1" y="282.9">SIZE</text>
<text x="390.8" y="283">SHEET</text>
</g>
</svg>
